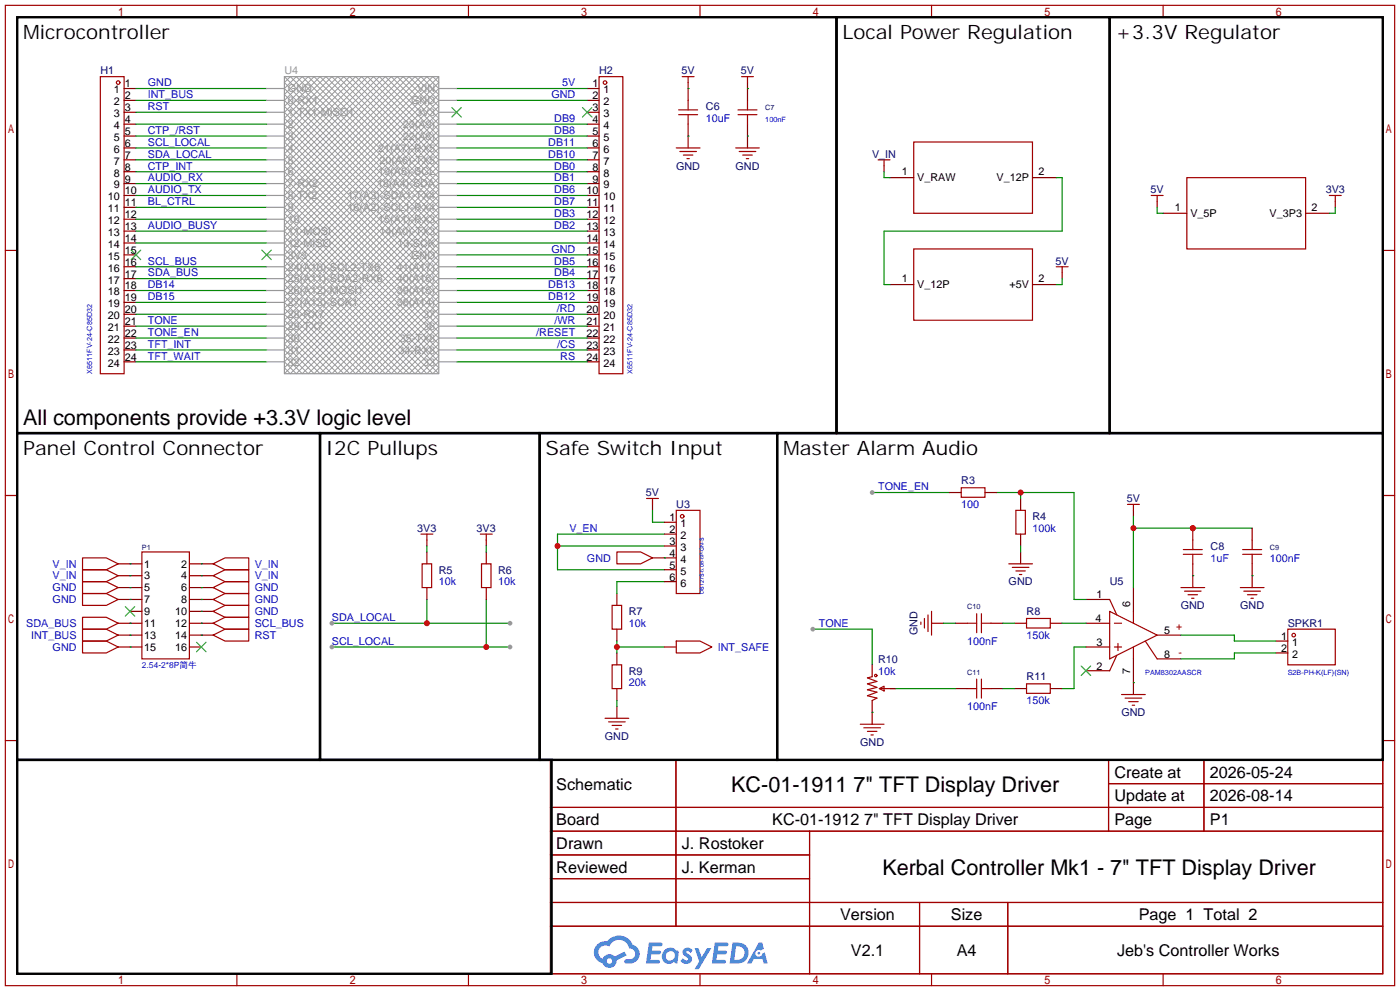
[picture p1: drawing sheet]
<svg xmlns="http://www.w3.org/2000/svg" width="299mm" height="212mm" viewBox="0 0 299 212" stroke-linecap="round" stroke-linejoin="round" font-family="sans-serif">
<g fill="none" stroke="#a10000" stroke-width=".25">
<path d="M1.1 1.1h297.2v209.6h-297.2zM3.7 3.7h292.1v204.5h-292.1zM50.7 1.1v2.6M100.2 1.1v2.6M149.7 1.1v2.6M199.3 1.1v2.6M248.8 1.1v2.6M1.1 53.5h2.6M295.8 53.5h2.5M1.1 105.9h2.6M295.8 105.9h2.5M1.1 158.3h2.6"/>
<path d="M295.8 158.3h2.5M117.7 162.4h178.1v45.8h-178.1zM117.7 172.6h178.1M117.7 177.7h178.1M144.6 162.4v35.6M173.2 177.7v30.5M237.1 162.4v15.3M237.1 167.5h58.7M257.5 162.4v15.3M117.7 182.8h55.5M117.7 192.9h178.1M117.7 187.8h55.5"/>
<path d="M117.7 198h178.1M196.7 192.9v15.3M215.6 192.9v15.3M50.7 208.2v2.5M100.2 208.2v2.5M149.7 208.2v2.5M199.3 208.2v2.5M248.8 208.2v2.5"/>
</g>
<g fill="#5487ff">
<path d="M146.3 202.8a1.3 1.3 0 0 1 1.8 .3l-.4 .6a.54 .54 0 0 0-.9-.2l.1 .2a1.28 1.28 0 0 1 .8 2 1.53 1.53 0 0 1-2.2-.3l.6-.6 .7 .5a.31 .31 0 0 0 .4-.3 .31 .31 0 0 0-.3-.3 1.12 1.12 0 0 1-.6-1.9z"/>
<path d="M148.6 202.7h.8l.7 1.9 1.2-1.9h.9l-2.7 4.5h-.9l.9-1.7z"/>
<path d="M138.8 201.5h1.6a1.31 1.31 0 0 1 1.3 .2 .4 .4 0 0 1-.4 .6h-1.7l-.2 .9h1.7a.4 .4 0 0 1 .3 .4 .4 .4 0 0 1-.4 .4h-1.7l-.1 1.2h1.3a.46 .46 0 0 1 .5 .1 .46 .46 0 0 1 .1 .5l-.3 .2h-2.6z"/>
<path d="M152.9 201.5h1.6a1.32 1.32 0 0 1 1.3 .2 .39 .39 0 0 1-.4 .6h-1.7l-.2 .9h1.7a.4 .4 0 0 1 .3 .4 .4 .4 0 0 1-.4 .4h-1.7l-.1 1.2h1.3a.46 .46 0 0 1 .5 .1 .46 .46 0 0 1 .1 .5l-.3 .2h-2.6z"/>
<path d="M162.3 201.5h.7l.4 1.3-.7 .4a.75 .75 0 0 0-1.1 .3 .75 .75 0 0 0 .5 1 .75 .75 0 0 0 1-.6l.5-.3 .6 2.4h-.8l-.3-1h-1.8l-.6 1h-.9z"/>
<path d="M156.7 201.5l-.6 4.5h1.4a2.27 2.27 0 0 0 2.6-2.3 2.27 2.27 0 0 0-2.7-2.2zM157.5 202.3a1.5 1.5 0 0 1 1.8 1.5 1.5 1.5 0 0 1-2 1.4h-.2z"/>
<path d="M142.1 203.1a1.6 1.6 0 0 0-.3 2.3 1.6 1.6 0 0 0 2.3 .2l.8 .4 .3-2.5-.2-.3h-.4a1.58 1.58 0 0 0-2.5-.1zM142.7 203.6a.98 .98 0 0 1 1.6 .5 .98 .98 0 0 1-1 1.2 .94 .94 0 0 1-.9-.6 .94 .94 0 0 1 .3-1.1z"/>
<path d="M127.8 201.9a2.37 2.37 0 0 0 1.1 4 1.54 1.54 0 0 0 1.8 1 1.54 1.54 0 0 0 1.2-1.6l2.2-1.1-.5-.8-2.1 1.1a1.57 1.57 0 0 0-2.6 .4 1.5 1.5 0 0 1-.7-2.1 1.5 1.5 0 0 1 2.1-.5 2.23 2.23 0 0 1 2.3-1.4 2.23 2.23 0 0 1 2 1.8 1.16 1.16 0 0 1 1.3 1.1 1.16 1.16 0 0 1-1.1 1.3h-.7a.47 .47 0 0 0-.6 .3 .47 .47 0 0 0 .5 .6 2.17 2.17 0 0 0 2.5-1 2.17 2.17 0 0 0-.4-2.7l-.8-.4a3.2 3.2 0 0 0-5.4-.7l-1.1 .1zM129.8 205.4a.58 .58 0 0 1 1.1 0 .58 .58 0 0 1-1.1 0z"/>
<circle cx="162.3" cy="203.8" r=".28"/>
</g>
<g fill="none" stroke="#a10000" stroke-width=".25">
<path d="M21.5 16.4h5v63.5h-5zM128.1 16.4h5.1v63.5h-5.1zM145.9 16.4h2.6M147.2 16.4v1.3M158.6 16.4h2.6M159.9 16.4v1.3M144.7 31.6h5M145.4 32.4h3.6M146.2 33.1h2M146.9 33.9h.5M157.4 31.6h5M158.1 32.4h3.6"/>
<path d="M158.9 33.1h2M159.6 33.9h.5M90 114.2h2.6M91.3 114.2v1.2M102.7 114.2h2.6M104 114.2v1.2"/>
<circle cx="25.3" cy="17.7" r=".38"/>
<circle cx="129.4" cy="17.7" r=".38"/>
</g>
<g fill="none" stroke="#870000" stroke-width=".25">
<path d="M26.5 18.9h2.6M125.6 18.9h2.5M147.2 17.7v1.2M159.9 17.7v1.2M26.5 21.5h2.6M26.5 24h2.6M26.5 26.5h2.6M26.5 29.1h2.6M26.5 31.6h2.6M26.5 34.2h2.6M26.5 36.7h2.6M26.5 39.2h2.6"/>
<path d="M125.6 21.5h2.5M125.6 24h2.5M125.6 26.5h2.5M125.6 29.1h2.5M125.6 31.6h2.5M125.6 34.2h2.5M125.6 36.7h2.5M125.6 39.2h2.5M147.2 29.1v2.5M159.9 29.1v2.5M26.5 41.8h2.6M26.5 44.3h2.6"/>
<path d="M26.5 46.9h2.6M26.5 49.4h2.6M26.5 51.9h2.6M26.5 54.5h2.6M26.5 57h2.6M26.5 59.6h2.6M125.6 41.8h2.5M125.6 44.3h2.5M125.6 46.9h2.5M125.6 49.4h2.5M125.6 51.9h2.5M125.6 54.5h2.5"/>
<path d="M125.6 57h2.5M125.6 59.6h2.5M26.5 62.1h2.6M26.5 64.6h2.6M26.5 67.2h2.6M26.5 69.7h2.6M26.5 72.3h2.6M26.5 74.8h2.6M26.5 77.3h2.6M125.6 62.1h2.5M125.6 64.6h2.5M125.6 67.2h2.5"/>
<path d="M125.6 69.7h2.5M125.6 72.3h2.5M125.6 74.8h2.5M125.6 77.3h2.5M91.3 115.4v1.3M104 115.4v1.3"/>
</g>
<path d="M124.6 23l2 2M126.6 23l-2 2M28.1 53.5l2 2M30.1 53.5l-2 2" fill="none" stroke="#3c3" stroke-width=".25"/>
<path d="M29.1 18.9h27.9M97.7 18.9h27.9M97.7 21.5h27.9M71 133.2h38.1M91.3 128.1v5.1" fill="none" stroke="#008700" stroke-width=".25"/>
<path d="M3.7 3.7h175.2v88.9h-175.2z" fill="none" stroke="#000" stroke-width=".51"/>
<circle cx="91.3" cy="133.2" r=".63" fill="#c00"/>
<g fill="#999">
<circle cx="71" cy="133.2" r=".51"/>
<circle cx="109.1" cy="133.2" r=".51"/>
</g>
<path d="M71 138.3h38.1M104 128.1v10.2" fill="none" stroke="#008700" stroke-width=".25"/>
<circle cx="104" cy="138.3" r=".63" fill="#c00"/>
<g fill="#999">
<circle cx="71" cy="138.3" r=".51"/>
<circle cx="109.1" cy="138.3" r=".51"/>
</g>
<path d="M115.4 92.6h50.8v69.8h-50.8z" fill="none" stroke="#000" stroke-width=".51"/>
<g fill="none" stroke="#a10000" stroke-width=".25">
<path d="M275.5 134.5h10.1v7.6h-10.1z"/>
<circle cx="276.7" cy="135.8" r=".38"/>
</g>
<path d="M272.9 137h2.6M272.9 139.6h2.6" fill="none" stroke="#870000" stroke-width=".25"/>
<path d="M97.7 39.2h27.9M97.7 36.7h27.9M97.7 41.8h27.9M97.7 44.3h27.9M173.9 134.5h12.7v7.6" fill="none" stroke="#008700" stroke-width=".25"/>
<circle cx="173.9" cy="134.5" r=".51" fill="#999"/>
<g fill="none" stroke="#a10000" stroke-width=".25">
<path d="M187.8 34.2h2.6M189.1 34.2v1.2M195.5 30.4h25.4v15.2h-25.4zM253.9 38h25.4v15.2h-25.4zM195.5 53.2h25.4v15.3h-25.4zM225.9 57h2.6M227.2 57v1.3M30.4 118h10.1v22.8h-10.1zM138.3 106.6h2.5M139.6 106.6v1.2M241.2 107.8h2.5M242.4 107.8v1.3"/>
<path d="M17.7 137h5l2.6 1.3-2.6 1.3h-5zM17.7 134.5h5l2.6 1.3-2.6 1.2h-5zM17.7 132h5l2.6 1.2-2.6 1.3h-5zM45.6 133.2l2.5-1.2h5.1v2.5h-5.1zM130.9 129.4h2.1v5.1h-2.1z"/>
</g>
<g fill="none" stroke="#870000" stroke-width=".25">
<path d="M189.1 35.4v1.3M190.4 38h5.1M220.9 38h5M227.2 58.3v1.3M248.8 45.6h5.1M279.3 45.6h5.1M190.4 60.8h5.1M220.9 60.8h5M139.6 107.8v1.3M242.4 109.1v1.3M25.3 133.2h5.1M25.3 135.8h5.1"/>
<path d="M25.3 138.3h5.1M27.8 120.5h2.6M27.8 123.1h2.6M27.8 125.6h2.6M27.8 128.1h2.6M27.8 130.7h2.6M40.5 120.5h2.6M40.5 123.1h2.6M40.5 125.6h2.6M40.5 128.1h2.6M40.5 130.7h2.6M40.5 133.2h5.1"/>
<path d="M40.5 135.8h2.6M40.5 138.3h2.6M132 126.9v2.5M132 134.5v2.5"/>
</g>
<g fill="none" stroke="#008700" stroke-width=".25">
<path d="M29.1 31.6h27.9M29.1 34.2h27.9M29.1 36.7h27.9M29.1 39.2h27.9M29.1 29.1h27.9M29.1 21.5h27.9M29.1 24h27.9M97.7 31.6h27.9M97.7 34.2h27.9M189.1 36.7v1.3h1.3M225.9 38h1.3v11.4h-38.1v11.4h1.3M29.1 49.4h27.9"/>
<path d="M29.1 41.8h27.9M29.1 44.3h27.9M29.1 46.9h27.9M29.1 51.9h27.9M97.7 49.4h27.9M97.7 54.5h27.9M97.7 46.9h27.9M97.7 51.9h27.9M227.2 59.6v1.2h-1.3M97.7 74.8h27.9M97.7 72.3h27.9M97.7 69.7h27.9"/>
<path d="M97.7 67.2h27.9M97.7 64.6h27.9M97.7 62.1h27.9M119.3 116.7h22.8M139.6 109.1v2.5h2.5M142.1 114.2h-22.8v7.6h22.8M27.8 138.3h.1M27.8 135.8h.1M43.1 133.2h.1"/>
</g>
<path d="M26.8 129.7l2 2M28.8 129.7l-2 2M42 137.3l2.1 2M44.1 137.3l-2.1 2" fill="none" stroke="#3c3" stroke-width=".25"/>
<circle cx="119.3" cy="116.7" r=".63" fill="#c00"/>
<path d="M139.6 119.3h2.5M43.1 123.1h2.5M43.1 120.5h2.5M132 139.6v2.5M132 147.2v2.5" fill="none" stroke="#870000" stroke-width=".25"/>
<path d="M132 118h5l2.6 1.3-2.6 1.2h-5zM45.6 123.1l2.5-1.3h5.1v2.5h-5.1zM45.6 120.5l2.5-1.2h5.1v2.5h-5.1zM130.9 142.1h2.1v5.1h-2.1z" fill="none" stroke="#a10000" stroke-width=".25"/>
<path d="M27.8 133.2h.1M43.1 123.1h.1M43.1 120.5h.1M132 137v2.6M132 138.3h10.1M142.1 124.3h-10.1v2.6" fill="none" stroke="#008700" stroke-width=".25"/>
<circle cx="132" cy="138.3" r=".63" fill="#c00"/>
<g fill="none" stroke="#870000" stroke-width=".25">
<path d="M147.2 18.9v2.6M147.2 26.5v2.6M247.5 43.1v1.2M285.6 43.1v1.2M91.3 118v2.5M104 118v2.5M142.1 111.6h2.6M142.1 114.2h2.6M142.1 116.7h2.6M142.1 119.3h2.6M25.3 120.5h2.5M25.3 123.1h2.5"/>
<path d="M25.3 125.6h2.5M25.3 128.1h2.5M43.1 125.6h2.5M43.1 128.1h2.5M43.1 130.7h2.5M43.1 135.8h2.5M91.3 125.6v2.5M104 125.6v2.5M142.1 138.3h2.6M142.1 121.8h2.6M142.1 124.3h2.6M232.3 138.3h5.1"/>
<path d="M232.3 128.1h5.1M232.3 133.2h5.1M242.4 125.6v5.1M247.5 135.8h5.1M132 151v2.5M232.3 143.4h5.1M242.4 140.8v7.7M247.5 140.8h5.1"/>
</g>
<g fill="none" stroke="#a10000" stroke-width=".25">
<path d="M145.2 24.5h4M145.2 23.5h4M147.2 21.5v2M147.2 24.5v2M246.3 41.8h2.5M247.5 41.8v1.3M284.4 41.8h2.5M285.6 41.8v1.3M17.7 119.3h5l2.6 1.2-2.6 1.3h-5zM144.7 109.1h5v17.8h-5zM17.7 121.8h5l2.6 1.3-2.6 1.2h-5zM17.7 124.3h5l2.6 1.3-2.6 1.3h-5z"/>
<path d="M17.7 126.9h5l2.6 1.2-2.6 1.3h-5zM45.6 125.6l2.5-1.3h5.1v2.6h-5.1zM45.6 128.1l2.5-1.2h5.1v2.5h-5.1zM45.6 130.7l2.5-1.3h5.1v2.6h-5.1zM45.6 135.8l2.5-1.3h5.1v2.5h-5.1zM90.3 120.5h2v5.1h-2zM103 120.5h2v5.1h-2zM144.7 137h5l2.6 1.3-2.6 1.3h-5zM237.4 130.7l10.1 5.1-10.1 5zM237.4 128.1l1.5 3.3M238.4 133.2h1.5M238.4 138.3h1.5"/>
<path d="M239.1 137.5v1.6M242.4 130.7v2.5M242.4 138.3v2.5M245 137l2.5 3.8M129.4 153.5h5.1M130.2 154.3h3.5M130.9 155.1h2.1M131.7 155.8h.5M238.9 140.1l-1.5 3.3M239.9 148.5h5.1M240.7 149.2h3.5M241.4 150h2.1"/>
<path d="M242.2 150.7h.5"/>
<circle cx="145.9" cy="110.4" r=".38"/>
</g>
<g fill="none" stroke="#008700" stroke-width=".25">
<path d="M147.2 18.9h.1M147.2 29.1h.1M247.5 44.3v1.3h1.3M285.6 44.3v1.3h-1.2M91.3 116.7v1.3M104 116.7v1.3M142.1 119.3h.1M242.4 112.9h25.4M242.4 110.4v15.2M27.8 120.5h.1M27.8 123.1h.1M27.8 125.6h.1"/>
<path d="M27.8 128.1h.1M43.1 125.6h.1M43.1 128.1h.1M43.1 130.7h.1M43.1 135.8h.1M252.6 135.8h11.4v1.2h8.9M272.9 139.6h-8.9v1.2h-11.4M132 149.7v1.3M242.4 145.9h.1"/>
</g>
<path d="M178.9 3.7h58.5v88.9h-58.5zM237.4 3.7h58.4v88.9h-58.4zM3.7 92.6h64.8v69.8h-64.8zM68.5 92.6h46.9v69.8h-46.9zM166.2 92.6h129.6v69.8h-129.6zM3.7 162.4h114.3v45.8h-114.3z" fill="none" stroke="#000" stroke-width=".51"/>
<path d="M231.3 142.4l2 2M233.3 142.4l-2 2" fill="none" stroke="#3c3" stroke-width=".25"/>
<g fill="#c00">
<circle cx="255.1" cy="112.9" r=".63"/>
<circle cx="242.4" cy="112.9" r=".63"/>
</g>
<g fill="none" stroke="#a10000" stroke-width=".25">
<path d="M255.1 118.5v2M265.8 118.5h4.1M265.8 117.5h4.1M267.8 115.4v2.1M267.8 118.5v2M206.9 133.2h2M208.9 131.2v4.1M209.9 131.2v4.1M209.9 133.2h2.1M206.9 147.2h2M208.9 145.2v4M209.9 145.2v4"/>
<path d="M209.9 147.2h2.1"/>
</g>
<path d="M255.1 112.9v2.5M267.8 112.9v2.5M204.3 133.2h2.6M212 133.2h2.5M267.8 120.5v2.6M204.3 147.2h2.6M212 147.2h2.5" fill="none" stroke="#870000" stroke-width=".25"/>
<circle cx="255.1" cy="112.9" r=".63" fill="#c00"/>
<g fill="none" stroke="#a10000" stroke-width=".25">
<path d="M217.3 109.1h2v5.1h-2zM253.1 117.5h4.1M253.1 118.5h4.1M255.1 115.4v2.1M197 133v.5M197.7 132.2v2M198.5 131.4v3.6M199.3 130.7v5.1M215.8 120.5h5.1M216.5 121.3h3.6M217.3 122h2M218.1 122.8h.5"/>
<path d="M219.6 132.2h5.1v2h-5.1zM252.6 125.6h5.1M253.4 126.4h3.5M254.1 127.1h2.1M254.9 127.9h.5M265.3 125.6h5.1M266.1 126.4h3.5M266.8 127.1h2.1M267.6 127.9h.5M184 154.8h5.1M184.8 155.6h3.5M185.5 156.3h2.1"/>
<path d="M186.3 157.1h.5M186.6 144.7l-1.1 .2 2.1 .8-2.1 .5 2.1 .7-2.1 .5 2.1 .6-2.1 .7 2.1 .5-1 .5M188.1 147.2l1-.5v1zM188.1 147.2h3.5M219.6 146.2h5.1v2h-5.1z"/>
<circle cx="187.3" cy="144.4" r=".25"/>
</g>
<g fill="none" stroke="#870000" stroke-width=".25">
<path d="M218.3 106.6v2.5M218.3 114.2v2.5M218.3 118v2.5M199.3 133.2h2.5M217 133.2h2.6M224.7 133.2h2.5M255.1 120.5v5.1M267.8 123.1v2.5M186.6 142.1v2.6M186.6 149.7v5.1M190.4 147.2h1.2M217 147.2h2.6"/>
<path d="M224.7 147.2h2.5"/>
</g>
<path d="M186.6 105.3h16.5M218.3 116.7v1.3M201.8 133.2h2.5M214.5 133.2h2.5M227.2 133.2h5.1M232.3 138.3h-2.6v8.9h-2.5M255.1 123.1h.1M267.8 123.1h.1M186.6 152.3h.1M191.6 147.2h12.7M214.5 147.2h2.5" fill="none" stroke="#008700" stroke-width=".25"/>
<circle cx="186.6" cy="105.3" r=".51" fill="#999"/>
<path d="M213.2 105.3h16.5v22.8h2.6M218.3 105.3v1.3" fill="none" stroke="#008700" stroke-width=".25"/>
<circle cx="218.3" cy="105.3" r=".63" fill="#c00"/>
<path d="M159.9 18.9v2.6M159.9 26.5v2.6M203.1 105.3h2.5M210.7 105.3h2.5" fill="none" stroke="#870000" stroke-width=".25"/>
<path d="M157.9 24.5h4M157.9 23.5h4M159.9 21.5v2M159.9 24.5v2M205.6 104.3h5.1v2h-5.1z" fill="none" stroke="#a10000" stroke-width=".25"/>
<g fill="none" stroke="#008700" stroke-width=".25">
<path d="M159.9 18.9h.1M29.1 26.5h27.9M97.7 26.5h27.9M97.7 29.1h27.9M159.9 29.1h.1M29.1 59.6h27.9M29.1 57h27.9M97.7 59.6h27.9M97.7 57h27.9M29.1 77.3h27.9M29.1 74.8h27.9M29.1 72.3h27.9"/>
<path d="M29.1 69.7h27.9M29.1 67.2h27.9M29.1 64.6h27.9M29.1 62.1h27.9M97.7 77.3h27.9"/>
</g>
<g fill="none" stroke="#999" stroke-width=".25">
<path d="M57 18.9h3.8M60.8 16.4h33.1v63.5h-33.1zM93.9 18.9h3.8M57 21.5h3.8M57 24h3.8M57 26.5h3.8M57 29.1h3.8M57 31.6h3.8M57 34.2h3.8M57 36.7h3.8M57 39.2h3.8M93.9 21.5h3.8"/>
<path d="M93.9 24h3.8M93.9 26.5h3.8M93.9 29.1h3.8M93.9 31.6h3.8M93.9 34.2h3.8M93.9 36.7h3.8M93.9 39.2h3.8M57 41.8h3.8M57 44.3h3.8M57 46.9h3.8M57 49.4h3.8M57 51.9h3.8"/>
<path d="M57 54.5h3.8M57 57h3.8M57 59.6h3.8M93.9 41.8h3.8M93.9 44.3h3.8M93.9 46.9h3.8M93.9 49.4h3.8M93.9 51.9h3.8M93.9 54.5h3.8M93.9 57h3.8M93.9 59.6h3.8M57 62.1h3.8"/>
<path d="M57 64.6h3.8M57 67.2h3.8M57 69.7h3.8M57 72.3h3.8M57 74.8h3.8M57 77.3h3.8M93.9 62.1h3.8M93.9 64.6h3.8M93.9 67.2h3.8M93.9 69.7h3.8M93.9 72.3h3.8M93.9 74.8h3.8"/>
<path d="M93.9 77.3h3.8"/>
</g>
<path d="M96.6 23l2.1 2M98.7 23l-2.1 2M56 53.5l2 2M58 53.5l-2 2" fill="none" stroke="#3c3" stroke-width=".25"/>
<path d="M60.8 17.7l1.3-1.3 31.8 31.7-31.8 31.8-1.3-1.3 33.1-33-29.3-29.2-3.8 3.8 33.1 33-26.7 26.7-6.4-6.4 33.1-33-24.2-24.1-8.9 8.9 33.1 33-21.6 21.6-11.5-11.4 33.1-33.1-19.1-19-14 14 33.1 33-16.6 16.5-16.5-16.5 33.1-33-14-14-19.1 19 33.1 33.1-11.5 11.4-21.6-21.6 33.1-33-8.9-8.9-24.2 24.1 33.1 33-6.4 6.4-26.7-26.7 33.1-33-3.9-3.8-29.2 29.2 33.1 33-1.3 1.3-31.8-31.8 31.8-31.7 1.3 1.3-33.1 33 29.2 29.2 3.9-3.8-33.1-33 26.7-26.7 6.4 6.3-33.1 33.1 24.2 24.1 8.9-8.9-33.1-33 21.6-21.6 11.5 11.4-33.1 33 19.1 19.1 14-14-33.1-33 16.5-16.5 16.6 16.5-33.1 33 14 14 19.1-19.1-33.1-33 11.5-11.4 21.6 21.6-33.1 33 8.9 8.9 24.2-24.1-33.1-33.1 6.4-6.3 26.7 26.7-33.1 33 3.8 3.8 29.3-29.2zM60.8 16.4l33.1 33-30.5 30.5-2.6-2.6 33.1-33-28-27.9-5.1 5.1 33.1 33-25.4 25.4-7.7-7.6 33.1-33.1-22.9-22.8-10.2 10.1 33.1 33.1-20.4 20.3-12.7-12.7 33.1-33-17.8-17.8-15.3 15.2 33.1 33-15.3 15.3-17.8-17.8 33.1-33-12.7-12.7-20.4 20.3 33.1 33-10.2 10.2-22.9-22.9 33.1-33-7.7-7.6-25.4 25.4 33.1 33-5.1 5.1-28-28 33.1-33-2.6-2.5-30.5 30.5 33.1 33M93.9 16.4l-33.1 33 30.5 30.5 2.6-2.6-33.1-33 28-27.9 5.1 5.1-33.1 33 25.4 25.4 7.7-7.6-33.1-33.1 22.9-22.8 10.2 10.1-33.1 33.1 20.4 20.3 12.7-12.7-33.1-33 17.8-17.8 15.3 15.2-33.1 33 15.3 15.3 17.8-17.8-33.1-33 12.7-12.7 20.4 20.3-33.1 33 10.2 10.2 22.9-22.9-33.1-33 7.7-7.6 25.4 25.4-33.1 33 5.1 5.1 28-28-33.1-33 2.6-2.5 30.5 30.5-33.1 33" fill="none" stroke="#999" stroke-width=".21"/>
<g font-size="4.6">
<text x="5" y="90.9">All components provide +3.3V logic level</text>
<text x="156.4" y="169.4">KC-01-1911 7&quot; TFT Display Driver</text>
<text x="188.7" y="187.1">Kerbal Controller Mk1 - 7&quot; TFT Display Driver</text>
</g>
<g font-size="4.2">
<text x="5" y="8.3">Microcontroller</text>
<text x="180.2" y="8.3">Local Power Regulation</text>
<text x="238.6" y="8.3">+3.3V Regulator</text>
<text x="5" y="97.2">Panel Control Connector</text>
<text x="69.7" y="97.2">I2C Pullups</text>
<text x="116.7" y="97.2">Safe Switch Input</text>
<text x="167.5" y="97.2">Master Alarm Audio</text>
</g>
<g font-size="3.5">
<text x="238.4" y="166.2">Create at</text>
<text x="258.8" y="166.2">2026-05-24</text>
<text x="119" y="168.8">Schematic</text>
<text x="238.4" y="171.3">Update at</text>
<text x="258.8" y="171.3">2026-08-14</text>
<text x="119" y="176.4">Board</text>
<text x="165.2" y="176.4">KC-01-1912 7&quot; TFT Display Driver</text>
<text x="238.4" y="176.4">Page</text>
<text x="258.8" y="176.4">P1</text>
<text x="119" y="181.5">Drawn</text>
<text x="145.9" y="181.5">J. Rostoker</text>
<text x="119" y="186.6">Reviewed</text>
<text x="145.9" y="186.6">J. Kerman</text>
<text x="179.7" y="196.7">Version</text>
<text x="203.4" y="196.7">Size</text>
<text x="243.6" y="196.7">Page 1 Total 2</text>
<text x="182" y="204.3">V2.1</text>
<text x="204.7" y="204.3">A4</text>
<text x="239" y="204.3">Jeb's Controller Works</text>
</g>
<g font-size="2.3" fill="#000080">
<text x="21.5" y="15.9">H1</text>
<text x="128.1" y="15.9">H2</text>
<text x="145.8" y="15.9">5V</text>
<text x="158.5" y="15.9">5V</text>
<text x="151" y="23.5">C6</text>
<text x="186.5" y="33.7">V_IN</text>
<text x="144.6" y="36.2">GND</text>
<text x="157.3" y="36.2">GND</text>
<text x="246.1" y="41.3">5V</text>
<text x="283.6" y="41.3">3V3</text>
<text x="225.8" y="56.6">5V</text>
<text x="138.2" y="106.1">5V</text>
<text x="205.6" y="103.6">R3</text>
<text x="241" y="107.4">5V</text>
<text x="89.3" y="113.7">3V3</text>
<text x="102" y="113.7">3V3</text>
<text x="144.7" y="108.6">U3</text>
<text x="220.9" y="111.2">R4</text>
<text x="259" y="117.5">C8</text>
<text x="93.9" y="122.6">R5</text>
<text x="106.6" y="122.6">R6</text>
<text x="215.7" y="125.1">GND</text>
<text x="237.4" y="125.1">U5</text>
<text x="134.5" y="131.5">R7</text>
<text x="219.6" y="131.5">R8</text>
<text x="252.6" y="130.2">GND</text>
<text x="265.3" y="130.2">GND</text>
<text x="196.3" y="135.8" transform="rotate(-90 196.3 135.8)">GND</text>
<text x="275.5" y="134">SPKR1</text>
<text x="187.8" y="141.7">R10</text>
<text x="134.5" y="144.2">R9</text>
<text x="219.6" y="145.5">R11</text>
<text x="239.9" y="153.1">GND</text>
<text x="129.4" y="158.2">GND</text>
<text x="184" y="159.4">GND</text>
</g>
<g font-size="2.3" fill="#999">
<text x="60.8" y="15.9">U4</text>
<text x="61.6" y="19.7">GND</text>
<text x="61.6" y="22.3">0-RX1</text>
<text x="88" y="22.3">GND</text>
<text x="89.2" y="19.7">VIN</text>
<text x="61.6" y="24.8">1-TX1-MISO1</text>
<text x="61.6" y="27.4">2</text>
<text x="61.6" y="29.9">3</text>
<text x="86.2" y="27.4">23(A9)</text>
<text x="86.2" y="29.9">22(A8)</text>
<text x="89" y="24.8">3V3</text>
<text x="61.6" y="32.4">4</text>
<text x="61.6" y="35">5</text>
<text x="80.9" y="32.4">21(A7)-RX5</text>
<text x="81.2" y="35">20(A6)-TX5</text>
<text x="61.6" y="37.5">6</text>
<text x="61.6" y="40.1">7-RX2</text>
<text x="80.6" y="40.1">18(A4)-SDA</text>
<text x="80.9" y="37.5">19(A5)-SCL</text>
<text x="61.6" y="42.6">8-TX2</text>
<text x="61.6" y="45.1">9</text>
<text x="61.6" y="47.7">10</text>
<text x="74.4" y="42.6">17(A3)-SDA1-TX4</text>
<text x="74.4" y="45.1">16(A2)-SCL1-RX4</text>
<text x="80.9" y="47.7">15(A1)-RX3</text>
<text x="61.6" y="50.2">11-MOSI</text>
<text x="61.6" y="52.8">12-MISO</text>
<text x="81.2" y="50.2">14(A0)-TX3</text>
<text x="85" y="52.8">13-SCK</text>
<text x="61.6" y="55.3">3V3</text>
<text x="61.6" y="57.8">24(A10)-SCL2-TX6</text>
<text x="84.9" y="57.8">41(A17)</text>
<text x="88" y="55.3">GND</text>
<text x="61.6" y="60.4">25(A11)-SDA2-RX6</text>
<text x="61.6" y="62.9">26(A12)-MOSI1</text>
<text x="61.6" y="65.5">27(A13)-SCK1</text>
<text x="84.9" y="60.4">40(A16)</text>
<text x="84.9" y="62.9">39(A15)</text>
<text x="84.9" y="65.5">38(A14)</text>
<text x="61.6" y="68">28-RX7</text>
<text x="61.6" y="70.5">29-TX7</text>
<text x="90.5" y="68">37</text>
<text x="90.5" y="70.5">36</text>
<text x="61.6" y="73.1">30</text>
<text x="61.6" y="75.6">31</text>
<text x="85.3" y="75.6">34-RX8</text>
<text x="85.5" y="73.1">35-TX8</text>
<text x="61.6" y="78.2">32</text>
<text x="90.5" y="78.2">33</text>
</g>
<g font-size="2.3">
<text x="24.3" y="20">1</text>
<text x="24.3" y="22.5">2</text>
<text x="26.7" y="18.7">1</text>
<text x="26.7" y="21.2">2</text>
<text x="26.7" y="23.8">3</text>
<text x="126.7" y="18.7">1</text>
<text x="126.7" y="21.2">2</text>
<text x="126.7" y="23.8">3</text>
<text x="129.1" y="20">1</text>
<text x="129.1" y="22.5">2</text>
<text x="24.3" y="25">3</text>
<text x="24.3" y="27.6">4</text>
<text x="26.7" y="26.3">4</text>
<text x="26.7" y="28.9">5</text>
<text x="126.7" y="26.3">4</text>
<text x="126.7" y="28.9">5</text>
<text x="129.1" y="25">3</text>
<text x="129.1" y="27.6">4</text>
<text x="24.3" y="30.1">5</text>
<text x="24.3" y="32.7">6</text>
<text x="24.3" y="35.2">7</text>
<text x="26.7" y="31.4">6</text>
<text x="26.7" y="33.9">7</text>
<text x="126.7" y="31.4">6</text>
<text x="126.7" y="33.9">7</text>
<text x="129.1" y="30.1">5</text>
<text x="129.1" y="32.7">6</text>
<text x="129.1" y="35.2">7</text>
<text x="24.3" y="37.7">8</text>
<text x="24.3" y="40.3">9</text>
<text x="26.7" y="36.5">8</text>
<text x="26.7" y="39">9</text>
<text x="26.7" y="41.6">10</text>
<text x="125.4" y="41.6">10</text>
<text x="126.7" y="36.5">8</text>
<text x="126.7" y="39">9</text>
<text x="129.1" y="37.7">8</text>
<text x="129.1" y="40.3">9</text>
<text x="192.9" y="37.5">1</text>
<text x="196.2" y="38.8">V_RAW</text>
<text x="213.2" y="38.8">V_12P</text>
<text x="222.1" y="37.5">2</text>
<text x="23" y="42.8">10</text>
<text x="23" y="45.4">11</text>
<text x="23" y="47.9">12</text>
<text x="26.7" y="44.1">11</text>
<text x="26.7" y="46.6">12</text>
<text x="125.4" y="44.1">11</text>
<text x="125.4" y="46.6">12</text>
<text x="129.1" y="42.8">10</text>
<text x="129.1" y="45.4">11</text>
<text x="129.1" y="47.9">12</text>
<text x="251.3" y="45.1">1</text>
<text x="254.6" y="46.4">V_5P</text>
<text x="271.6" y="46.4">V_3P3</text>
<text x="280.5" y="45.1">2</text>
<text x="23" y="50.4">13</text>
<text x="23" y="53">14</text>
<text x="26.7" y="49.2">13</text>
<text x="26.7" y="51.7">14</text>
<text x="125.4" y="49.2">13</text>
<text x="125.4" y="51.7">14</text>
<text x="129.1" y="50.4">13</text>
<text x="129.1" y="53">14</text>
<text x="23" y="55.5">15</text>
<text x="23" y="58.1">16</text>
<text x="26.7" y="54.3">15</text>
<text x="26.7" y="56.8">16</text>
<text x="26.7" y="59.3">17</text>
<text x="125.4" y="54.3">15</text>
<text x="125.4" y="56.8">16</text>
<text x="125.4" y="59.3">17</text>
<text x="129.1" y="55.5">15</text>
<text x="129.1" y="58.1">16</text>
<text x="23" y="60.6">17</text>
<text x="23" y="63.1">18</text>
<text x="23" y="65.7">19</text>
<text x="26.7" y="61.9">18</text>
<text x="26.7" y="64.4">19</text>
<text x="125.4" y="61.9">18</text>
<text x="125.4" y="64.4">19</text>
<text x="129.1" y="60.6">17</text>
<text x="129.1" y="63.1">18</text>
<text x="129.1" y="65.7">19</text>
<text x="192.9" y="60.4">1</text>
<text x="196.2" y="61.6">V_12P</text>
<text x="215.9" y="61.6">+5V</text>
<text x="222.1" y="60.4">2</text>
<text x="23" y="68.2">20</text>
<text x="23" y="70.8">21</text>
<text x="26.7" y="67">20</text>
<text x="26.7" y="69.5">21</text>
<text x="125.4" y="67">20</text>
<text x="125.4" y="69.5">21</text>
<text x="129.1" y="68.2">20</text>
<text x="129.1" y="70.8">21</text>
<text x="23" y="73.3">22</text>
<text x="23" y="75.8">23</text>
<text x="26.7" y="72">22</text>
<text x="26.7" y="74.6">23</text>
<text x="26.7" y="77.1">24</text>
<text x="125.4" y="72">22</text>
<text x="125.4" y="74.6">23</text>
<text x="125.4" y="77.1">24</text>
<text x="129.1" y="73.3">22</text>
<text x="129.1" y="75.8">23</text>
<text x="23" y="78.4">24</text>
<text x="129.1" y="78.4">24</text>
<text x="143.2" y="111.4">1</text>
<text x="143.2" y="113.9">2</text>
<text x="145.6" y="112.7">1</text>
<text x="143.2" y="116.5">3</text>
<text x="143.2" y="119">4</text>
<text x="145.6" y="115.2">2</text>
<text x="145.6" y="117.8">3</text>
<text x="30.9" y="121.3">1</text>
<text x="30.9" y="123.8">3</text>
<text x="38.7" y="121.3">2</text>
<text x="38.7" y="123.8">4</text>
<text x="143.2" y="121.6">5</text>
<text x="143.2" y="124.1">6</text>
<text x="145.6" y="120.3">4</text>
<text x="145.6" y="122.8">5</text>
<text x="145.6" y="125.4">6</text>
<text x="30.9" y="126.4">5</text>
<text x="30.9" y="128.9">7</text>
<text x="30.9" y="131.5">9</text>
<text x="37.4" y="131.5">10</text>
<text x="38.7" y="126.4">6</text>
<text x="38.7" y="128.9">8</text>
<text x="234.6" y="127.9">1</text>
<text x="241.7" y="129.6" transform="rotate(-90 241.7 129.6)">6</text>
<text x="30.9" y="134">11</text>
<text x="30.9" y="136.5">13</text>
<text x="37.4" y="134">12</text>
<text x="37.4" y="136.5">14</text>
<text x="234.3" y="133">4</text>
<text x="249" y="135.5">5</text>
<text x="274.1" y="136.8">1</text>
<text x="30.9" y="139.1">15</text>
<text x="37.4" y="139.1">16</text>
<text x="234.6" y="138.1">3</text>
<text x="234.6" y="143.2">2</text>
<text x="249" y="140.6">8</text>
<text x="274.1" y="139.3">2</text>
<text x="276.4" y="138.1">1</text>
<text x="276.4" y="140.6">2</text>
<text x="241.7" y="144.1" transform="rotate(-90 241.7 144.1)">7</text>
</g>
<g font-size="2.3" fill="#00f">
<text x="31.6" y="18.5">GND</text>
<text x="31.6" y="21">INT_BUS</text>
<text x="31.6" y="23.5">RST</text>
<text x="117.9" y="21">GND</text>
<text x="120.2" y="18.5">5V</text>
<text x="31.6" y="28.6">CTP_/RST</text>
<text x="118.6" y="26.1">DB9</text>
<text x="118.6" y="28.6">DB8</text>
<text x="151" y="26.1">10uF</text>
<text x="31.6" y="31.2">SCL_LOCAL</text>
<text x="31.6" y="33.7">SDA_LOCAL</text>
<text x="117.3" y="33.7">DB10</text>
<text x="117.3" y="31.2">DB11</text>
<text x="31.6" y="36.2">CTP_INT</text>
<text x="31.6" y="38.8">AUDIO_RX</text>
<text x="31.6" y="41.3">AUDIO_TX</text>
<text x="118.6" y="38.8">DB1</text>
<text x="118.6" y="36.2">DB0</text>
<text x="118.6" y="41.3">DB6</text>
<text x="31.6" y="43.9">BL_CTRL</text>
<text x="118.6" y="43.9">DB7</text>
<text x="118.6" y="46.4">DB3</text>
<text x="31.6" y="48.9">AUDIO_BUSY</text>
<text x="118.6" y="48.9">DB2</text>
<text x="31.6" y="59.1">SDA_BUS</text>
<text x="31.6" y="56.6">SCL_BUS</text>
<text x="117.9" y="54">GND</text>
<text x="118.6" y="59.1">DB4</text>
<text x="118.6" y="56.6">DB5</text>
<text x="31.6" y="64.2">DB15</text>
<text x="31.6" y="61.6">DB14</text>
<text x="117.3" y="64.2">DB12</text>
<text x="117.3" y="61.6">DB13</text>
<text x="31.6" y="71.8">TONE_EN</text>
<text x="31.6" y="69.3">TONE</text>
<text x="114.7" y="71.8">/RESET</text>
<text x="118.6" y="69.3">/WR</text>
<text x="119.1" y="66.7">/RD</text>
<text x="31.6" y="76.9">TFT_WAIT</text>
<text x="31.6" y="74.3">TFT_INT</text>
<text x="119.2" y="74.3">/CS</text>
<text x="119.9" y="76.9">RS</text>
<text x="187.8" y="104.8">TONE_EN</text>
<text x="121.8" y="113.7">V_EN</text>
<text x="205.6" y="108.6">100</text>
<text x="220.9" y="113.7">100k</text>
<text x="11.3" y="121.3">V_IN</text>
<text x="11.3" y="123.9">V_IN</text>
<text x="54.5" y="123.9">V_IN</text>
<text x="54.5" y="121.3">V_IN</text>
<text x="93.9" y="125.1">10k</text>
<text x="106.6" y="125.1">10k</text>
<text x="125.6" y="120.1">GND</text>
<text x="259" y="120.1">1uF</text>
<text x="271.7" y="120.1">100nF</text>
<text x="11.3" y="126.4">GND</text>
<text x="11.3" y="129">GND</text>
<text x="54.5" y="126.4">GND</text>
<text x="54.5" y="129">GND</text>
<text x="54.5" y="131.5">GND</text>
<text x="5.6" y="134">SDA_BUS</text>
<text x="6.6" y="136.6">INT_BUS</text>
<text x="54.5" y="134">SCL_BUS</text>
<text x="54.5" y="136.6">RST</text>
<text x="71" y="132.8">SDA_LOCAL</text>
<text x="71" y="137.8">SCL_LOCAL</text>
<text x="134.5" y="134">10k</text>
<text x="175.1" y="134">TONE</text>
<text x="206.9" y="137.8">100nF</text>
<text x="219.6" y="136.6">150k</text>
<text x="11.3" y="139.1">GND</text>
<text x="153.5" y="139.1">INT_SAFE</text>
<text x="134.5" y="146.7">20k</text>
<text x="187.8" y="144.2">10k</text>
<text x="206.9" y="151.8">100nF</text>
<text x="219.6" y="150.5">150k</text>
</g>
<g font-size="2.2" fill="#a00000">
<text x="251.6" y="134.6">+</text>
<text x="252.1" y="140.2">-</text>
</g>
<text font-size="1.8" fill="#00f" x="30.4" y="142.8">2.54-2*8P简牛</text>
<g font-size="1.6" fill="#000080">
<text x="163.7" y="23.5">C7</text>
<text x="30.4" y="117.5">P1</text>
<text x="271.7" y="117.5">C9</text>
<text x="206.9" y="130.2">C10</text>
<text x="206.9" y="144.2">C11</text>
</g>
<text font-size="1.6" fill="#00f" x="163.7" y="26.1">100nF</text>
<g font-size="1.5" fill="#00f">
<text x="19.7" y="79.9" transform="rotate(-90 19.7 79.9)">X6511FV-24-C85D32</text>
<text x="135.3" y="79.9" transform="rotate(-90 135.3 79.9)">X6511FV-24-C85D32</text>
<text x="245" y="144.2">PAM8302AASCR</text>
<text x="275.5" y="144.2">S2B-PH-K(LF)(SN)</text>
</g>
<text font-size="1.2" fill="#00f" x="150.5" y="126.9" transform="rotate(-90 150.5 126.9)">DB127S-5.08-6P-GN-S</text>
</svg>
